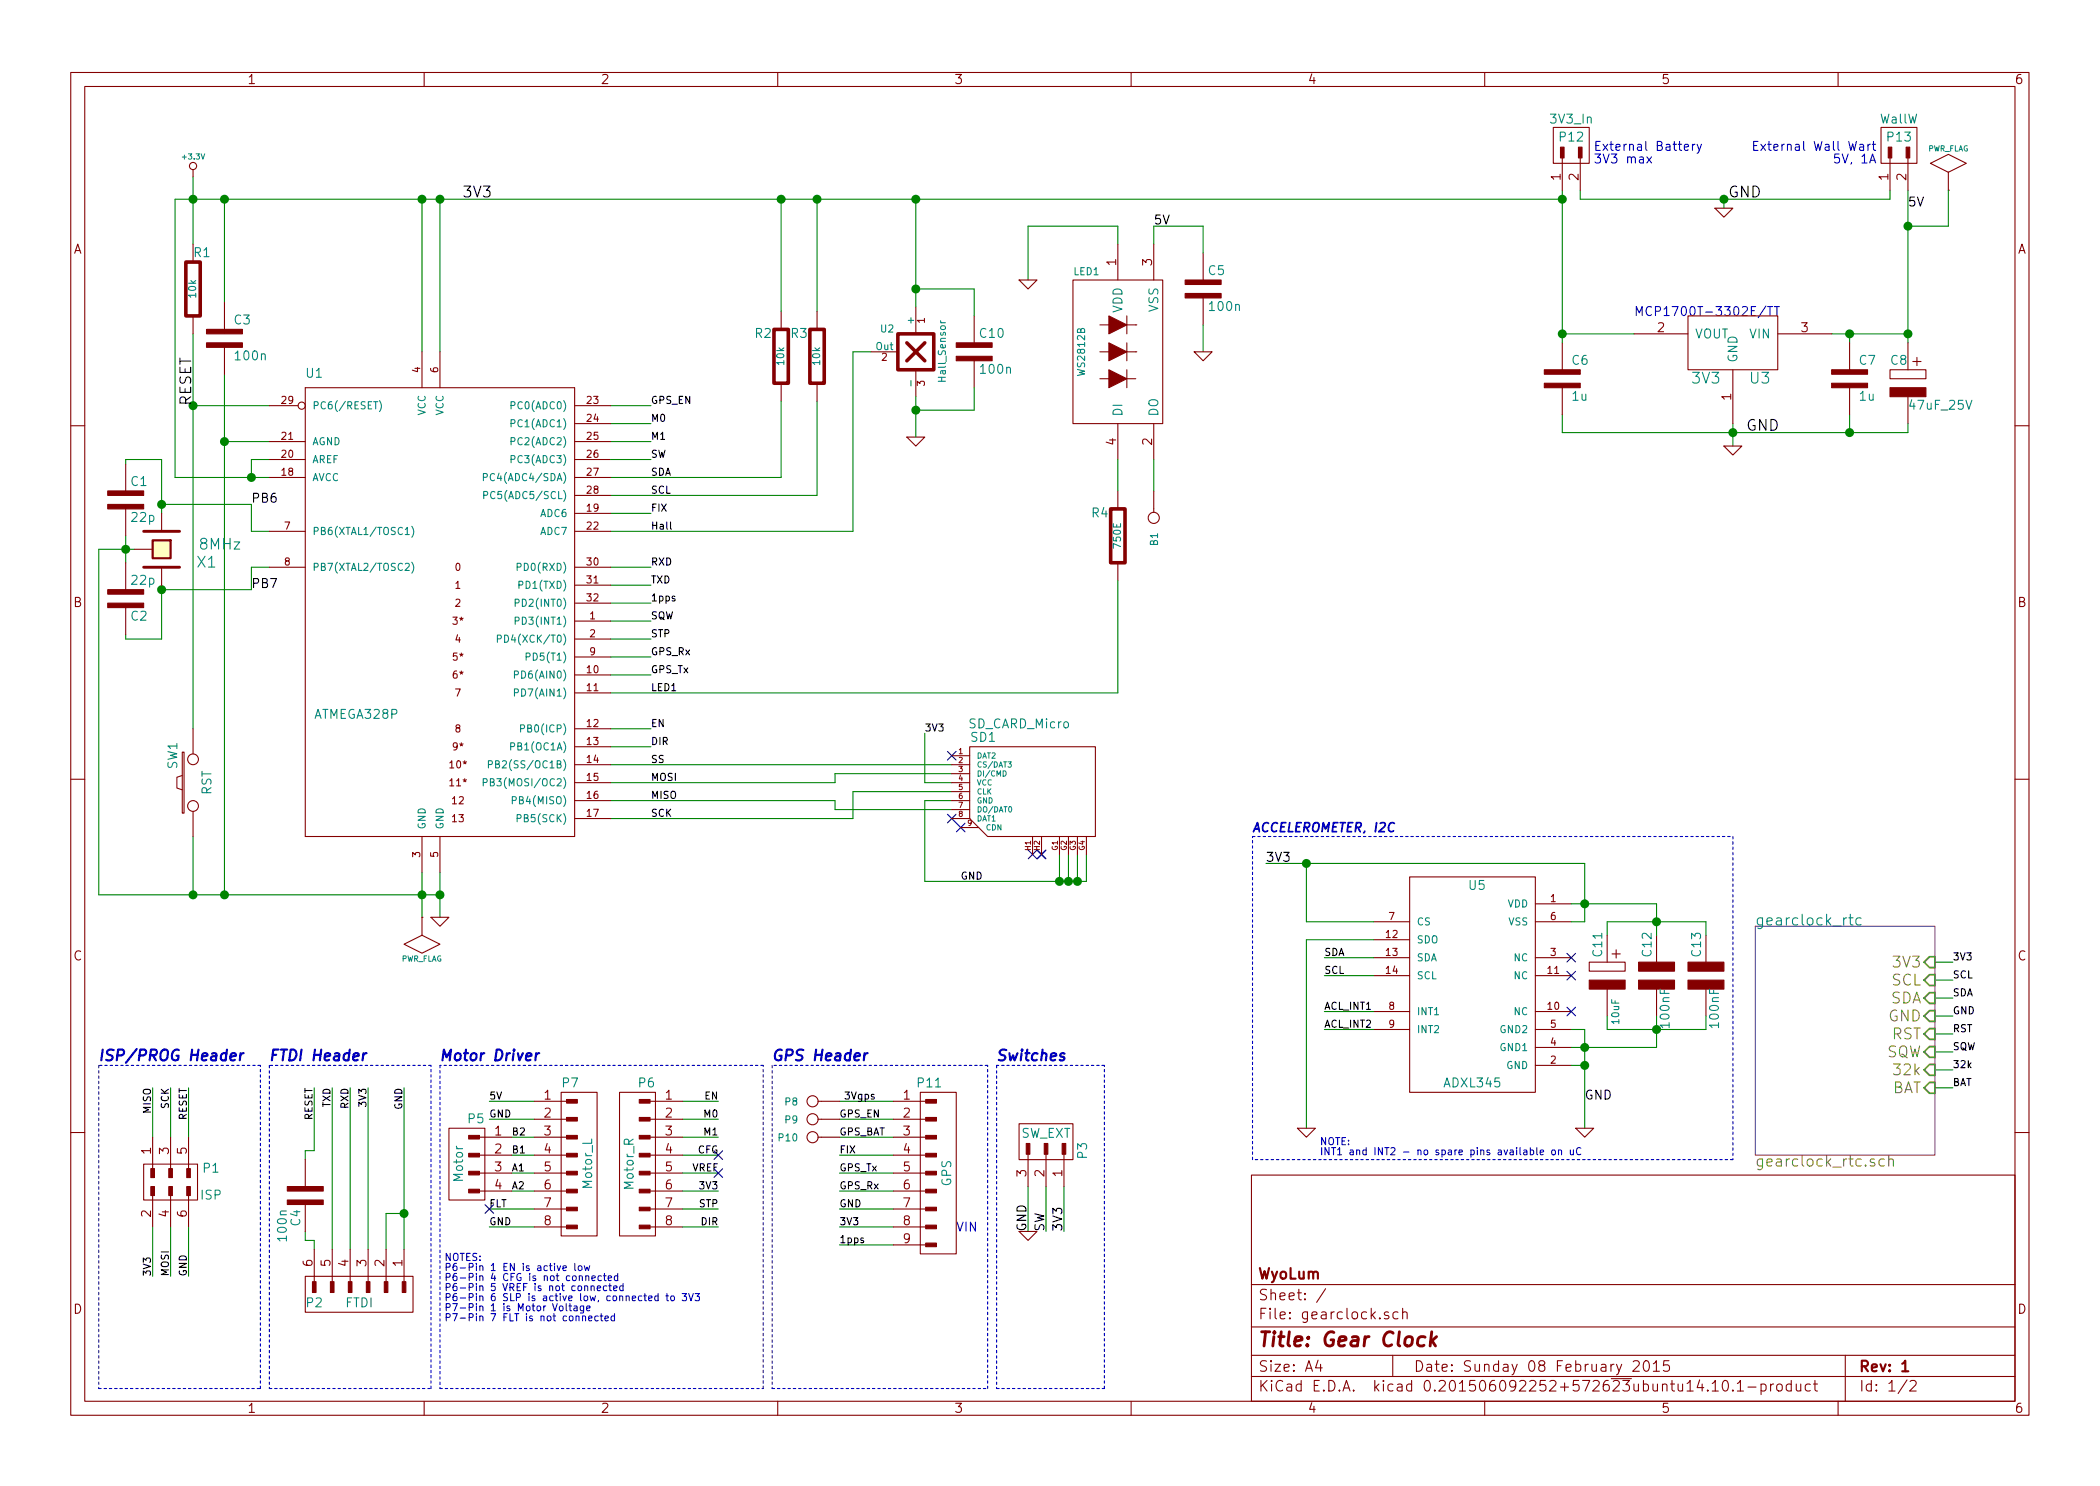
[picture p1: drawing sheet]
<svg xmlns="http://www.w3.org/2000/svg" width="297mm" height="210mm" viewBox="0 0 297 210" stroke-linecap="round" stroke-linejoin="round" font-family="sans-serif">
<g fill="none" stroke="#840000" stroke-width=".15">
<path d="M10 10.3h277v189.9h-277zM12 12.2h273v186.1h-273zM60 10.3v1.9M110 10.3v1.9M160 10.3v1.9M210 10.3v1.9M219.7 18h5.1v5.1h-5.1zM260 10.3v1.9M266.1 18h5v5.1h-5zM27.3 24v1M27.3 34.5v2.6M144.1 39.6h2.6l-1.3 1.3z"/>
<path d="M151.8 39.6h12.7v20.3h-12.7zM158.1 34.5v5.1M163.2 34.5v5.1M170.2 35.8v4.3M221 22.3v4.6M223.5 22.3v4.6M242.6 29.5h2.5l-1.3 1.2zM267.3 22.3v4.6M269.9 22.3v4.6M273 23.1l2.6-1.3 2.5 1.3-2.5 1.3zM275.6 26.9h.1M275.6 24.4v2.5"/>
<path d="M27.3 44.7v2.5M31.7 42.8v4.3M31.7 48.6v4.4M38.1 57.4h4.1M43.2 54.9h38.1v63.5h-38.1zM59.7 49.8v5.1M62.2 49.8v5.1M81.3 57.4h5.1M81.3 59.9h5.1M110.5 44.1v2.5M110.5 54.2v2.6M115.6 44.1v2.5"/>
<path d="M115.6 54.2v2.6M123.2 49.8h3.8M129.5 43.4v3.8M129.5 52.3v3.8M137.8 44.7v4.3M137.8 50.5v4.4M155.6 49.8h1.2M155.6 46h1.2M155.6 53.6h1.2M158.1 59.9v5.1M159.4 49.8h1.3M159.4 46h1.3"/>
<path d="M159.4 53.6h1.3M159.4 44.7v2.5M159.4 48.5v2.5M159.4 52.3v2.6M160.7 46h.1M160.7 49.8h.1M163.2 59.9v5.1M168.9 49.8h2.5l-1.2 1.2zM170.2 41.7v4.3M221 48.5v4.3M221 54.4v4.3M231.1 47.2h7.7"/>
<path d="M238.8 44.7h12.7v7.6h-12.7zM245.1 52.3v7.6M251.5 47.2h7.6M261.6 48.5v4.3M261.6 54.4v4.3M267.3 52.3h5.1v1.3h-5.1zM269.9 48.5v3.8M269.9 56.1v3.8M10 60.2h2M17.8 65.7v4.3M17.8 71.5v4.3M17.8 79.6v4.3"/>
<path d="M19 77.7h2.6M22.9 72.6v2.6M38.1 75.2h5.1M38.1 65h5.1M38.1 62.5h5.1M38.1 67.6h5.1M81.3 75.2h5.1M81.3 65h5.1M81.3 62.5h5.1M81.3 67.6h5.1M81.3 70.1h5.1M81.3 72.6h5.1"/>
<path d="M128.3 61.8h2.5l-1.3 1.3zM158.1 69.5v2.5M158.1 79.6v2.6M163.2 69.5v3M243.8 63.1h2.6l-1.3 1.3zM285 60.2h2M17.8 85.5v4.3M22.9 80.3v2.5M38.1 80.3h5.1M81.3 87.9h5.1M81.3 90.4h5.1M81.3 80.3h5.1"/>
<path d="M81.3 93h5.1M81.3 95.5h5.1M81.3 98h5.1M81.3 82.8h5.1M81.3 85.3h5.1M10 110.3h2M25.8 106.4h.2v8.7h-.2zM25.8 109.7l-.8 .3v1.5l.8 .3M27.3 103.1v3.6M27.3 114.8v3.6M59.7 118.4v5M62.2 118.4v5"/>
<path d="M81.3 108.2h5.1M81.3 110.7h5.1M81.3 113.3h5.1M81.3 115.8h5.1M81.3 103.1h5.1M81.3 105.7h5.1M134.6 106.9h2.6M134.6 108.2h2.6M134.6 109.5h2.6M134.6 110.7h2.6M134.6 112h2.6M134.6 113.3h2.6"/>
<path d="M134.6 114.5h2.6M134.6 115.8h2.6M135.9 117.1h2.5M137.2 105.7h17.7v12.7h-15.2l-2.5-2.6zM146 118.4v2.5M147.3 118.4v2.5M149.9 118.4v2.5M151.1 118.4v2.5M152.4 118.4v2.5M153.7 118.4v2.5M285 110.3h2M57.1 133.6l2.6-1.3 2.5 1.3-2.5 1.3z"/>
<path d="M59.7 129.8h.1M59.7 129.8v2.5M61 129.8h2.5l-1.3 1.3zM194.3 135.5h5.1M194.3 130.4h5.1M194.3 138h5.1M194.3 133h5.1M199.4 124.1h17.8v30.5h-17.8zM217.2 127.9h5M217.2 135.5h5M217.2 130.4h5M217.2 138h5"/>
<path d="M224.8 136.1h5.1v1.3h-5.1zM227.3 132.3v3.8M227.3 139.9v3.9M234.3 132.3v3.8M234.3 139.9v3.9M241.3 132.3v3.8M241.3 139.9v3.9M63.5 159.6h5.1v10.2h-5.1zM75.6 155.8h4.5M75.6 158.4h4.5M79.4 154.6h5.1v20.3h-5.1zM87.6 154.6h5.1v20.3h-5.1z"/>
<path d="M91.9 155.8h4.6M91.9 158.4h4.6M115.7 155.8h3M115.7 158.4h3M126.4 155.8h4.5M126.4 158.4h4.5M130.2 154.6h5.1v22.8h-5.1zM144.1 159h7.7v5.1h-7.7zM183.5 159.6h2.6l-1.3 1.3zM194.3 145.7h5.1M194.3 143.1h5.1M217.2 150.7h5"/>
<path d="M217.2 148.2h5M217.2 145.7h5M217.2 143.1h5M222.9 159.6h2.5l-1.2 1.3zM10 160.2h2M20.3 164.7h7.6v5.1h-7.6zM21.6 160.9v4.4M21.6 169.2v4.4M24.1 160.9v4.4M24.1 169.2v4.4M26.7 160.9v4.4M26.7 169.2v4.4"/>
<path d="M43.2 164.1v4.3M43.2 169.9v4.3M44.4 176.8v4.6M47 176.8v4.6M49.5 176.8v4.6M52.1 176.8v4.6M54.6 176.8v4.6M57.1 176.8v4.6M67.8 160.9h4.6M67.8 168.5h4.6M67.8 166h4.6M67.8 163.4h4.6"/>
<path d="M75.6 160.9h4.5M75.6 173.6h4.5M75.6 171.1h4.5M75.6 168.5h4.5M75.6 166h4.5M75.6 163.4h4.5M91.9 160.9h4.6M91.9 173.6h4.6M91.9 171.1h4.6M91.9 168.5h4.6M91.9 166h4.6M91.9 163.4h4.6"/>
<path d="M115.7 160.9h3M126.4 160.9h4.5M126.4 173.6h4.5M126.4 171.1h4.5M126.4 168.5h4.5M126.4 166h4.5M126.4 163.4h4.5M126.4 176.1h4.5M144.1 174.2h2.6l-1.3 1.3zM145.4 163.3v4.6M148 163.3v4.6M150.5 163.3v4.6"/>
<path d="M177 166.3h108v32h-108zM285 160.2h2M43.2 180.6h15.2v5.1h-15.2zM60 198.3v1.9M110 198.3v1.9M160 198.3v1.9M177 194.8h108M177 191.8h108M177 187.8h108M177 181.8h108M186.4 192.5l-.3 1h.9M186.8 193v1"/>
<path d="M187.5 182.3l-1.3 2M196.4 185.7a.37 .37 0 0 0-.6 .1v.1a.54 .54 0 0 0 .6 .3l.1 .1-.1 .2-.2 .1-.4-.1M197 191.8v3M197.7 185.7l-.4-.1-.3 .3 .1 .6 .2 .1 .4-.1M198.4 185.7a.38 .38 0 0 1 .6 .1v.8M198.4 185.1v1.5M210 198.3v1.9M231 192.7l.2-.2 .5 .1a.37 .37 0 0 1 .1 .6l-.9 .8h1M232.6 192.7a.35 .35 0 0 1 .3-.2 .35 .35 0 0 1 .3 .3 .77 .77 0 0 1-.4 1.2 .9 .9 0 0 1-.2-1.3zM233.9 193l.4-.5v1.5M233.9 194h.8M236.1 192.5h-.7l-.1 .7a.62 .62 0 0 1 .7 0l.1 .2v.5l-.2 .1h-.4l-.2-.1"/>
<path d="M242.2 195.8l.4-.5v1.5M242.2 196.8h.9M243.8 195.5a.35 .35 0 0 1 .3-.2 .35 .35 0 0 1 .3 .3 .77 .77 0 0 1-.4 1.2 .9 .9 0 0 1-.2-1.3zM245.1 196.7h.1l-.1 .1-.1-.1h.1v.1M245.7 195.8l.5-.5v1.5M245.7 196.8h.9M247.2 196.3h1.2M249.1 195.9a.48 .48 0 0 1 .6 .1l.1 .1-.1 .6a.48 .48 0 0 1-.6 0M249.1 195.8v1.5M250.4 195.8v1M250.9 195.8l-.3 .1-.2 .2M251.4 196a.41 .41 0 0 1 .7 .1v.4a.41 .41 0 0 1-.4 .3 .41 .41 0 0 1-.4-.3z"/>
<path d="M253.4 195.9l-.5-.1-.2 .3v.6l.2 .1 .5-.1M253.4 195.3v1.5M254.1 195.8l.1 .9a.4 .4 0 0 0 .5 0M254.7 195.8v1M256.1 195.9l-.5-.1-.3 .3 .1 .6 .2 .1 .5-.1M256.5 195.8h.6M256.7 195.3v1.3l.2 .2h.2M260 198.3v1.9M261 191.8v6.5M269.7 195.2l-1.2 2M270.2 195.5l.2-.2 .5 .1a.37 .37 0 0 1 .1 .6l-.9 .8h.9"/>
<circle cx="27.3" cy="23.5" r=".51"/>
<circle cx="42.7" cy="57.4" r=".51"/>
<circle cx="163.2" cy="73.3" r=".79"/>
<circle cx="27.3" cy="107.4" r=".76"/>
<circle cx="27.3" cy="114" r=".76"/>
<circle cx="114.9" cy="158.4" r=".79"/>
<circle cx="114.9" cy="155.8" r=".79"/>
<circle cx="114.9" cy="160.9" r=".79"/>
</g>
<path d="M21.6 76.4h2.5v2.6h-2.5zM269.1 194h.8" fill="none" stroke="#840000" stroke-width=".3"/>
<path d="M20.3 75.2h5.1M20.3 80.3h5.1M201.6 189.2a.7 .7 0 0 0-1 .3l-.1 .6 .1 .2 .2 .1 .6-.1M202.5 188.4l-.2 2M202.5 189.7l.5 .7M203.2 189.1l-.9 .8" fill="none" stroke="#840000" stroke-width=".41"/>
<g fill="none" stroke="#0000c2" stroke-width=".15">
<path d="M232.9 22.2l.7 .9M233.6 22.2l-.7 .9M238.3 20.8l.5-.1v-.2l-.4-.1-.1 .2v.6l.1 .1 .4-.1M239.4 20.4v.9M239.8 20.4l-.4 .1v.2M240.1 20.4l.3 .9M240.7 20.4l-.5 1.2-.1 .1M248.1 20.6h.4M248.7 20h-.6v1.3h.6M249.1 20.4l.6 .9M249.7 20.4l-.6 .9M264.8 20.4h.5"/>
<path d="M265 20v1.1v.1l.3 .1M249.8 43.3l-1.1 1.7M250 43.4h.7M250.4 43.4v1.2M251 43.4h.7M251.3 43.4v1.2M78.8 179.1l.2 .7 .3-.7M79.6 179.4l.5-.1v-.2h-.3l-.2 .1 .1 .5h.4M81.3 178.8v.8l.1 .2M81.9 179.1h.2l.2 .2v.3l-.2 .2-.2-.1-.1-.1zM82.7 179.1l.1 .7 .2-.5 .2 .5 .2-.7M216.5 162.8l.2-.1 .2 .2-.1 .4h-.3"/>
<path d="M216.5 162.4v1M217.4 162.4v.8l.1 .2M217.9 163.1l.4-.1v-.2l-.3-.1-.1 .2v.4h.4M219.6 162.8l.2-.1 .2 .1v.4l-.1 .1h-.3l-.1-.1zM220.4 162.8l.2-.1 .2 .1 .1 .6M220.4 162.7v.7M222.1 162.7v.6l.3 .1 .2-.1M222.6 162.7v.7M223.6 162.5a.4 .4 0 0 0-.5 0 .4 .4 0 0 0-.1 .5 .37 .37 0 0 0 .2 .3 .37 .37 0 0 0 .4 0M79.2 184.8h.3l.2 .2v.3l-.2 .2-.3-.1-.1-.1zM80.1 184.4v.9l.1 .2M80.6 184.4v.9l.2 .2"/>
<path d="M81.2 184.8h.4v.7M81.6 185l-.3 .1-.1 .1 .1 .3 .3-.1M82.4 186.3l.1-.1 .3 .1v.6M82.4 186.2v.7M82.5 184.8v.8l-.1 .2h-.3M82.5 184.8h-.3l-.1 .2v.4h.4M82.9 180.6l.1-.1 .2 .1 .1 .6M82.9 180.5v.7M83 185.1l.5-.1-.1-.2h-.3l-.1 .1v.5h.4M83.3 186.6l.4-.1v-.2l-.3-.1-.1 .2v.4h.4M83.6 182l.1-.1 .3 .1v.6M83.6 181.9v.7"/>
<path d="M83.7 180.9l.5-.1v-.2l-.4-.1-.1 .2 .1 .4h.4M84.5 182.3l.5-.1-.1-.2-.3-.1-.1 .2v.5h.4M84.6 186.3l-.3-.1-.2 .2 .1 .4h.4M84.9 186.2h.4M85 185.9v.8l.3 .2M85.1 180.6l-.3-.1-.2 .2 .1 .4h.4M85.3 180.5h.4M85.5 180.2v.8l.2 .2M85.6 186.6l.5-.1-.1-.2-.3-.1-.1 .2v.4h.4M85.8 182l-.3-.1-.2 .2 .1 .5h.4M86 180.9l.5-.1v-.2l-.3-.1-.2 .2 .1 .4h.4M86.1 181.9h.4"/>
<path d="M86.3 181.6v.9l.2 .1M86.8 182.3l.5-.1-.1-.2-.3-.1-.1 .2v.5h.4M86.9 186.3l-.3-.1-.2 .2 .1 .4h.4M86.9 185.9v1M87.4 180.6l-.3-.1-.2 .2 .1 .4h.4M87.4 180.2v1M88.1 182l-.3-.1-.1 .2v.5h.4M88.1 181.6v1M91.7 183.7l.5-.1v-.2h-.3l-.2 .1 .1 .5h.4M93.1 183.4h-.3l-.2 .2 .1 .4h.4M93.1 183v1M94.2 183.4h.4"/>
<path d="M94.3 183v.9l.3 .1M94.9 183.4h.3l.2 .2v.2l-.2 .2h-.3v-.2zM96.5 183h.6l-.3 .4 .3 .1v.4l-.2 .1-.4-.1M97.4 183l.3 1 .4-1M98.3 183h.6l-.3 .4 .3 .1v.4l-.1 .1-.5-.1"/>
</g>
<g fill="none" stroke="#008400" stroke-width=".15">
<path d="M27.3 25v9.5M31.7 28.2v14.6M59.7 28.2v21.6M62.2 28.2v21.6M110.5 28.2v15.9M115.6 28.2v15.9M129.5 28.2v15.2M158.1 34.5v-2.5h-12.7v7.6M163.2 34.5v-2.5h7v3.8M221 26.9v21.6M221 28.2h-196.2v39.4h13.3M223.5 26.9v1.3h43.8v-1.3"/>
<path d="M243.8 28.2v1.3M269.9 26.9v21.6M275.6 26.9v5.1h-5.7M27.3 57.4h10.8M27.3 47.2v55.9M31.7 53v73.6M86.4 57.4h5.7M86.4 59.9h5.7M110.5 56.8v10.8h-24.1M115.6 56.8v13.3h-29.2M123.2 49.8h-2.6v25.4h-34.2M129.5 56.1v5.7"/>
<path d="M129.5 40.9h8.3v3.8M137.8 54.9v3.1h-8.3M170.2 46v3.8M221 58.7v2.5h48.9v-1.3M221 47.2h10.1M245.1 59.9v3.2M259.1 47.2h10.8M261.6 47.2v1.3M261.6 58.7v2.5M17.8 65.7v-.7h5.1v7.6M17.8 75.8v3.8M19 77.7h-5v48.9h48.2"/>
<path d="M22.9 71.4h12.7v3.8h2.5M31.7 62.5h6.4M38.1 65h-2.5v2.6M86.4 62.5h5.7M86.4 72.6h5.7M86.4 65h5.7M158.1 65v4.5M163.2 65v4.5M22.9 82.8v7.6h-5.1v-.6M38.1 80.3h-2.5v3.1h-12.7M86.4 90.4h5.7M86.4 85.3h5.7"/>
<path d="M86.4 87.9h5.7M86.4 82.8h5.7M86.4 80.3h5.7M86.4 95.5h5.7M86.4 93h5.7M158.1 82.2v15.8h-71.7M27.3 118.4v8.2M86.4 108.2h48.2M86.4 113.3h31.7v1.2h16.5M86.4 105.7h5.7M86.4 103.1h5.7M130.8 103.8v6.9h3.8"/>
<path d="M134.6 113.3h-3.8v11.4h22.9v-3.8M134.6 109.5h-16.5v1.2h-31.7M134.6 112h-14v3.8h-34.2M59.7 123.4v6.4M62.2 123.4v6.4M149.9 120.9v3.8M151.1 120.9v3.8M152.4 120.9v3.8M179.1 122.2h45.1v8.2h-2M184.8 122.2v8.2h9.5M187.3 138h7M187.3 135.5h7"/>
<path d="M194.3 133h-9.5v26.6M222.2 127.9h12.1v4.4M227.3 132.3v-1.9h14v1.9M273.7 136.1h2.5M273.7 138.7h2.5M21.6 153.9v7M24.1 153.9v7M26.7 153.9v7M44.4 153.9v8.9h-1.2v1.3M47 153.9v22.9M49.5 153.9v22.9M52.1 153.9v22.9"/>
<path d="M57.1 153.9v22.9M69.2 155.8h6.4M69.2 158.4h6.4M96.5 155.8h5.1M96.5 158.4h5.1M118.7 155.8h7.7M118.7 158.4h7.7M187.3 145.7h7M187.3 143.1h7M222.2 145.7h2v13.9M222.2 150.7h2M227.3 143.8v1.9h14"/>
<path d="M234.3 143.8v4.4h-12.1M273.7 153.9h2.5M273.7 151.4h2.5M273.7 146.3h2.5M273.7 141.2h2.5M273.7 143.8h2.5M273.7 148.8h2.5M21.6 173.6v7M24.1 173.6v7M26.7 173.6v7M43.2 174.2v1.3h1.2v1.3M57.1 171.7h-2.5v5.1"/>
<path d="M69.2 173.6h6.4M69.2 171.1h6.4M72.4 168.5h3.2M72.4 166h3.2M72.4 163.4h3.2M72.4 160.9h3.2M96.5 173.6h5.1M96.5 171.1h5.1M96.5 168.5h5.1M96.5 166h5.1M96.5 163.4h5.1M96.5 160.9h5.1"/>
<path d="M118.7 176.1h7.7M118.7 173.6h7.7M118.7 171.1h7.7M118.7 168.5h7.7M118.7 166h7.7M118.7 163.4h7.7M118.7 160.9h7.7M145.4 167.9v6.3M148 167.9v6.3M150.5 167.9v6.3"/>
</g>
<g fill="#008400" stroke="#008400" stroke-width=".25">
<circle cx="261.6" cy="47.2" r=".51"/>
<circle cx="22.9" cy="83.4" r=".51"/>
<circle cx="17.8" cy="77.7" r=".51"/>
<circle cx="149.9" cy="124.7" r=".51"/>
<circle cx="57.2" cy="171.7" r=".51"/>
<circle cx="221" cy="47.2" r=".51"/>
<circle cx="27.3" cy="28.2" r=".51"/>
<circle cx="115.6" cy="28.2" r=".51"/>
<circle cx="27.3" cy="126.6" r=".51"/>
<circle cx="31.8" cy="62.5" r=".51"/>
<circle cx="59.7" cy="28.2" r=".51"/>
<circle cx="151.1" cy="124.7" r=".51"/>
<circle cx="62.2" cy="28.2" r=".51"/>
<circle cx="62.2" cy="126.6" r=".51"/>
<circle cx="59.7" cy="126.6" r=".51"/>
<circle cx="31.8" cy="28.2" r=".51"/>
<circle cx="31.8" cy="126.6" r=".51"/>
<circle cx="245.1" cy="61.2" r=".51"/>
<circle cx="152.4" cy="124.7" r=".51"/>
<circle cx="22.9" cy="71.4" r=".51"/>
<circle cx="221" cy="28.2" r=".51"/>
<circle cx="243.8" cy="28.2" r=".51"/>
<circle cx="269.9" cy="47.2" r=".51"/>
<circle cx="261.6" cy="61.2" r=".51"/>
<circle cx="35.6" cy="67.6" r=".51"/>
<circle cx="129.5" cy="28.2" r=".51"/>
<circle cx="110.5" cy="28.2" r=".51"/>
<circle cx="129.5" cy="40.9" r=".51"/>
<circle cx="129.5" cy="58" r=".51"/>
<circle cx="224.2" cy="150.7" r=".51"/>
<circle cx="224.2" cy="148.2" r=".51"/>
<circle cx="224.2" cy="127.9" r=".51"/>
<circle cx="234.3" cy="145.7" r=".51"/>
<circle cx="234.3" cy="130.4" r=".51"/>
<circle cx="184.8" cy="122.2" r=".51"/>
<circle cx="269.9" cy="32" r=".51"/>
</g>
<path d="M32.6 149.5l.8-.1-.1-.3-.1-.1-.5 .1-.1 .7 .2 .2h.4M34 149l-.1 1M34.5 149l-.3 .1-.2 .2M51.8 149l-.2 .1-.2 .2M75.8 149l-.1 1M76.3 149l-.3 .1-.2 .2M122.7 149l-.2 .1-.2 .2" fill="none" stroke="#0000c2" stroke-width=".3"/>
<path d="M248.3 131.1h25.4v32.3h-25.4z" fill="none" stroke="#840084" stroke-width=".15"/>
<g fill="none" stroke="#008484" stroke-width=".15">
<path d="M52.9 56.8h.5M53.7 56.7a1.2 1.2 0 0 1 0 1.5M72.3 57.4l.5-.1v-.1v-.3l-.5-.1v1.1M72.3 59.9h.5v-.2v-.3h-.5v1M133 45.4l.1 .2 .1 .1M57.3 79.8l.4-.1 .2 .1v.2l-.6 .7h.6M57.3 75.6h.6M58.2 74.5a1.2 1.2 0 0 1 0 1.5M58.2 79.5a1.2 1.2 0 0 1 0 1.6M68.4 67.5h.5v-.2v-.2l-.5-.1v1M68.4 70.1l.5-.1 .1-.1-.1-.3-.5-.1v1.1M72.3 62.5l.5-.1v-.2v-.2l-.5-.1v1"/>
<path d="M72.3 65l.5-.1v-.1v-.3h-.5v1M70.4 90.4l.4-.1 .1-.1-.1-.3h-.4v1M72.8 95.5l.5-.1v-.1v-.3l-.5-.1v1.1M72.8 98h.5v-.2v-.3h-.5v1M72.9 87.9l.5-.1v-.2v-.2l-.5-.1v1M72.9 85.3h.5v-.2v-.3h-.5v1M73.2 80.2h.4l.1-.2-.1-.2-.4-.1v1M74.4 92.9h.5l.1-.2-.1-.2-.5-.1v1M68.4 110.7h.4l.1-.2-.1-.3h-.4v1M69.1 108.2l.5-.1v-.1v-.3l-.5-.1v1.1M72.2 105.6h.5l.1-.2-.1-.2-.5-.1v1M72.5 113.3l.4-.1 .1-.2-.1-.2-.4-.1v1"/>
<path d="M73.2 115.8l.4-.1 .1-.1-.1-.3h-.4v1M73.6 103.1l.5-.1 .1-.1-.1-.3h-.5v1M261.5 129.9h.6M261.7 129.4v1.3l.1 .1 .3 .1M263.2 129.9a.48 .48 0 0 0-.6 .1l-.1 .6a.48 .48 0 0 0 .7 .2"/>
</g>
<path d="M266.5 164.1a.48 .48 0 0 0-.6 0l-.1 .6a.48 .48 0 0 0 .7 .2M267.2 164.1a.38 .38 0 0 1 .6 .1v.8M267.2 163.5v1.5" fill="none" stroke="#848400" stroke-width=".15"/>
<path d="M272.9 137.9h.8v1.5h-.8l-.7-.7zM272.9 135.4h.8v1.5h-.8l-.7-.8zM272.9 143h.8v1.5h-.8l-.7-.7zM272.9 140.5h.8v1.5h-.8l-.7-.8zM272.9 145.5h.8v1.6h-.8l-.7-.8zM272.9 148.1h.8v1.5h-.8l-.7-.8zM272.9 150.6h.8v1.5h-.8l-.7-.7zM272.9 153.2h.8v1.5h-.8l-.7-.8z" fill="none" stroke="#848400" stroke-width=".25"/>
<g fill="#840000" stroke="#840000" stroke-width=".15">
<path d="M15.2 85.3h5.1v.7h-5.1z"/>
<path d="M15.2 83.4h5.1v.7h-5.1z"/>
<path d="M15.2 71.4h5.1v.6h-5.1z"/>
<path d="M15.2 69.5h5.1v.6h-5.1z"/>
<path d="M218.4 54.2h5.1v.7h-5.1z"/>
<path d="M218.4 52.3h5.1v.7h-5.1z"/>
<path d="M40.6 167.9h5.1v.6h-5.1z"/>
<path d="M40.6 169.8h5.1v.6h-5.1z"/>
<path d="M29.2 48.5h5.1v.6h-5.1z"/>
<path d="M29.2 46.6h5.1v.6h-5.1z"/>
<path d="M259.1 54.2h5.1v.7h-5.1z"/>
<path d="M259.1 52.3h5.1v.7h-5.1z"/>
<path d="M267.3 54.9h5.1v1.2h-5.1z"/>
<path d="M167.6 41.5h5.1v.7h-5.1z"/>
<path d="M167.6 39.6h5.1v.7h-5.1z"/>
<path d="M156.8 44.7l2.6 1.3-2.6 1.2z"/>
<path d="M156.8 48.5l2.6 1.3-2.6 1.2z"/>
<path d="M156.8 52.3l2.6 1.3-2.6 1.3z"/>
<path d="M135.3 50.4h5v.6h-5z"/>
<path d="M135.3 48.5h5v.6h-5z"/>
<path d="M26.4 165.3h.5v1.3h-.5z"/>
<path d="M23.9 165.3h.5v1.3h-.5z"/>
<path d="M21.3 165.3h.5v1.3h-.5z"/>
<path d="M26.4 167.9h.5v1.3h-.5z"/>
<path d="M23.9 167.9h.5v1.3h-.5z"/>
<path d="M21.3 167.9h.5v1.3h-.5z"/>
<path d="M44.2 181.4h.5v1.5h-.5z"/>
<path d="M46.7 181.4h.5v1.5h-.5z"/>
<path d="M49.3 181.4h.5v1.5h-.5z"/>
<path d="M51.8 181.4h.5v1.5h-.5z"/>
<path d="M54.4 181.4h.5v1.5h-.5z"/>
<path d="M56.9 181.4h.5v1.5h-.5z"/>
<path d="M80.1 173.3h1.6v.6h-1.6z"/>
<path d="M80.1 170.8h1.6v.5h-1.6z"/>
<path d="M80.1 168.3h1.6v.5h-1.6z"/>
<path d="M80.1 165.7h1.6v.5h-1.6z"/>
<path d="M80.1 163.2h1.6v.5h-1.6z"/>
<path d="M80.1 160.6h1.6v.6h-1.6z"/>
<path d="M80.1 158.1h1.6v.5h-1.6z"/>
<path d="M80.1 155.6h1.6v.5h-1.6z"/>
<path d="M90.4 173.3h1.5v.6h-1.5z"/>
<path d="M90.4 170.8h1.5v.5h-1.5z"/>
<path d="M90.4 168.3h1.5v.5h-1.5z"/>
<path d="M90.4 165.7h1.5v.5h-1.5z"/>
<path d="M90.4 163.2h1.5v.5h-1.5z"/>
<path d="M90.4 160.6h1.5v.6h-1.5z"/>
<path d="M90.4 158.1h1.5v.5h-1.5z"/>
<path d="M90.4 155.6h1.5v.5h-1.5z"/>
<path d="M130.9 175.9h1.6v.5h-1.6z"/>
<path d="M130.9 173.3h1.6v.6h-1.6z"/>
<path d="M130.9 170.8h1.6v.5h-1.6z"/>
<path d="M130.9 168.3h1.6v.5h-1.6z"/>
<path d="M130.9 165.7h1.6v.5h-1.6z"/>
<path d="M130.9 163.2h1.6v.5h-1.6z"/>
<path d="M130.9 160.6h1.6v.6h-1.6z"/>
<path d="M130.9 158.1h1.6v.5h-1.6z"/>
<path d="M130.9 155.6h1.6v.5h-1.6z"/>
<path d="M66.3 168.3h1.5v.5h-1.5z"/>
<path d="M66.3 165.7h1.5v.5h-1.5z"/>
<path d="M66.3 163.2h1.5v.5h-1.5z"/>
<path d="M66.3 160.6h1.5v.6h-1.5z"/>
<path d="M223.3 20.8h.5v1.5h-.5z"/>
<path d="M220.7 20.8h.5v1.5h-.5z"/>
<path d="M269.6 20.8h.5v1.5h-.5z"/>
<path d="M267.1 20.8h.5v1.5h-.5z"/>
<path d="M145.2 161.8h.5v1.5h-.5z"/>
<path d="M147.7 161.8h.5v1.5h-.5z"/>
<path d="M150.2 161.8h.5v1.5h-.5z"/>
<path d="M231.8 138.7h5.1v1.2h-5.1z"/>
<path d="M231.8 136.1h5.1v1.3h-5.1z"/>
<path d="M238.8 138.7h5v1.2h-5z"/>
<path d="M238.8 136.1h5v1.3h-5z"/>
<path d="M224.8 138.7h5.1v1.2h-5.1z"/>
</g>
<g fill="none" stroke="#000084" stroke-width=".15">
<path d="M134 115.2l1.2 1.2M134 106.3l1.2 1.2M135.2 106.3l-1.2 1.2M135.2 115.2l-1.2 1.2M135.3 116.5l1.2 1.2M136.5 116.5l-1.2 1.2M145.4 120.3l1.3 1.2M146.7 120.3l-1.3 1.2M146.7 120.3l1.2 1.2M147.9 120.3l-1.2 1.2M221.6 134.9l1.3 1.2M221.6 137.4l1.3 1.3"/>
<path d="M222.9 134.9l-1.3 1.2M222.9 137.4l-1.3 1.3M221.6 142.5l1.3 1.2M222.9 142.5l-1.3 1.2M68.6 170.5l1.2 1.2M69.8 170.5l-1.2 1.2M101 162.8l1.2 1.3M101 165.4l1.2 1.2M102.2 162.8l-1.2 1.3M102.2 165.4l-1.2 1.2"/>
</g>
<path d="M26.3 37.1h2v7.6h-2zM109.5 46.6h2v7.6h-2zM114.6 46.6h2v7.6h-2zM127 47.2h5.1v5.1h-5.1zM128.3 48.5l2.5 2.5M130.8 48.5l-2.5 2.5M157.1 72h2v7.6h-2z" fill="none" stroke="#840000" stroke-width=".51"/>
<path d="M94.8 73.9v.8l.2 .2" fill="none" stroke="#000" stroke-width=".15"/>
<path d="M21.6 76.4h2.5v2.6h-2.5z" fill="#ffffc2" stroke="#ffffc2" stroke-width=".14"/>
<path d="M141.9 109.1a.38 .38 0 0 1 .4 .3 .38 .38 0 0 1-.4 .4zM142.6 107.8h.5l-.3 .3 .3 .1-.1 .3-.1 .1-.3-.1" fill="none" stroke="#008484" stroke-width=".14"/>
<g fill="none" stroke="#0000c2" stroke-width=".15" stroke-dasharray=".3 .4">
<path d="M177.2 118.4h67.9M245.1 118.4v45.7M14 150.7v45.8M36.8 150.7h-22.8M38.1 150.7v45.8M61 150.7h-22.9M62.2 150.7v45.8M107.9 150.7h-45.7M109.2 150.7v45.8M139.7 150.7h-30.5M141 150.7v45.8M156.2 150.7h-15.2"/>
<path d="M177.2 164.1v-45.7M245.1 164.1h-67.9M14 196.5h22.8M36.8 196.5v-45.8M38.1 196.5h22.9M61 196.5v-45.8M62.2 196.5h45.7M107.9 196.5v-45.8M109.2 196.5h30.5M139.7 196.5v-45.8M141 196.5h15.2M156.2 196.5v-45.8"/>
</g>
<text font-size="2.8" fill="#840000" x="178" y="190.5">Title: Gear Clock</text>
<g font-size="2.1">
<text x="65.4" y="27.9">3V3</text>
<text x="244.5" y="27.9">GND</text>
<text x="27.1" y="57.4" transform="rotate(-90 27.1 57.4)">RESET</text>
<text x="247" y="61">GND</text>
</g>
<g font-size="2.1" fill="#840000">
<text x="270.5" y="51.8">+</text>
<text x="228" y="135.6">+</text>
<text x="178" y="184">Sheet: /</text>
<text x="178" y="181">WyoLum</text>
<text x="178" y="186.7">File: gearclock.sch</text>
<text x="178" y="196.9">KiCad E.D.A. kicad 0.201506092252+572623ubuntu14.10.1-product</text>
<text x="178" y="194.1">Size: A4</text>
<text x="200" y="194.1">Date: Sunday 08 February 2015</text>
<text x="263" y="194.1">Rev: 1</text>
<text x="263" y="196.9">Id: 1/2</text>
</g>
<g font-size="2.1" fill="#008484">
<text x="239.4" y="54.3">3V3</text>
<text x="247.6" y="54.3">U3</text>
<text x="28.3" y="77.8">8MHz</text>
<text x="27.9" y="80.3">X1</text>
<text x="248.3" y="131">gearclock_rtc</text>
</g>
<g font-size="2.1" fill="#848400">
<text x="268" y="136.9">3V3</text>
<text x="267.3" y="142">SDA</text>
<text x="267.5" y="139.4">SCL</text>
<text x="266.7" y="149.6">SQW</text>
<text x="267" y="144.5">GND</text>
<text x="267.5" y="147.1">RST</text>
<text x="267.4" y="154.7">BAT</text>
<text x="268.2" y="152.1">32k</text>
<text x="248.3" y="165.1">gearclock_rtc.sch</text>
</g>
<g font-size="2.1" fill="#0000c2">
<text x="14" y="150.1">ISP/PROG Header</text>
<text x="38.1" y="150.1">FTDI Header</text>
<text x="62.2" y="150.1">Motor Driver</text>
<text x="109.2" y="150.1">GPS Header</text>
<text x="141" y="150.1">Switches</text>
</g>
<g font-size="1.8" fill="#840000">
<text x="35" y="11.9">1</text>
<text x="85" y="11.9">2</text>
<text x="135" y="11.9">3</text>
<text x="185" y="11.9">4</text>
<text x="235" y="11.9">5</text>
<text x="285" y="11.9">6</text>
<text x="220.7" y="25.5" transform="rotate(-90 220.7 25.5)">1</text>
<text x="223.3" y="25.5" transform="rotate(-90 223.3 25.5)">2</text>
<text x="267.1" y="25.5" transform="rotate(-90 267.1 25.5)">1</text>
<text x="269.6" y="25.5" transform="rotate(-90 269.6 25.5)">2</text>
<text x="10.4" y="35.9">A</text>
<text x="285.4" y="35.9">A</text>
<text x="157.9" y="37.6" transform="rotate(-90 157.9 37.6)">1</text>
<text x="162.9" y="37.6" transform="rotate(-90 162.9 37.6)">3</text>
<text x="234.5" y="47">2</text>
<text x="254.8" y="47">3</text>
<text x="244.9" y="56.6" transform="rotate(-90 244.9 56.6)">1</text>
<text x="157.9" y="63" transform="rotate(-90 157.9 63)">4</text>
<text x="162.9" y="63" transform="rotate(-90 162.9 63)">2</text>
<text x="10.4" y="85.9">B</text>
<text x="285.4" y="85.9">B</text>
<text x="10.4" y="135.9">C</text>
<text x="285.4" y="135.9">C</text>
<text x="77" y="155.6">1</text>
<text x="94.1" y="155.6">1</text>
<text x="127.8" y="155.6">1</text>
<text x="70" y="160.6">1</text>
<text x="77" y="158.1">2</text>
<text x="77" y="160.6">3</text>
<text x="94.1" y="158.1">2</text>
<text x="94.1" y="160.6">3</text>
<text x="127.8" y="158.1">2</text>
<text x="127.8" y="160.6">3</text>
<text x="21.3" y="163.3" transform="rotate(-90 21.3 163.3)">1</text>
<text x="23.9" y="163.3" transform="rotate(-90 23.9 163.3)">3</text>
<text x="26.4" y="163.3" transform="rotate(-90 26.4 163.3)">5</text>
<text x="70" y="163.2">2</text>
<text x="70" y="165.7">3</text>
<text x="77" y="163.2">4</text>
<text x="77" y="165.7">5</text>
<text x="94.1" y="163.2">4</text>
<text x="94.1" y="165.7">5</text>
<text x="127.8" y="163.2">4</text>
<text x="127.8" y="165.7">5</text>
<text x="145.2" y="166.5" transform="rotate(-90 145.2 166.5)">3</text>
<text x="147.7" y="166.5" transform="rotate(-90 147.7 166.5)">2</text>
<text x="150.2" y="166.5" transform="rotate(-90 150.2 166.5)">1</text>
<text x="21.3" y="172.2" transform="rotate(-90 21.3 172.2)">2</text>
<text x="23.9" y="172.2" transform="rotate(-90 23.9 172.2)">4</text>
<text x="26.4" y="172.2" transform="rotate(-90 26.4 172.2)">6</text>
<text x="70" y="168.3">4</text>
<text x="77" y="168.3">6</text>
<text x="77" y="170.8">7</text>
<text x="77" y="173.3">8</text>
<text x="94.1" y="168.3">6</text>
<text x="94.1" y="170.8">7</text>
<text x="94.1" y="173.3">8</text>
<text x="127.8" y="168.3">6</text>
<text x="127.8" y="170.8">7</text>
<text x="127.8" y="173.3">8</text>
<text x="44.2" y="179.2" transform="rotate(-90 44.2 179.2)">6</text>
<text x="46.7" y="179.2" transform="rotate(-90 46.7 179.2)">5</text>
<text x="49.3" y="179.2" transform="rotate(-90 49.3 179.2)">4</text>
<text x="51.8" y="179.2" transform="rotate(-90 51.8 179.2)">3</text>
<text x="54.4" y="179.2" transform="rotate(-90 54.4 179.2)">2</text>
<text x="56.9" y="179.2" transform="rotate(-90 56.9 179.2)">1</text>
<text x="127.8" y="175.9">9</text>
<text x="10.4" y="185.9">D</text>
<text x="285.4" y="185.9">D</text>
<text x="35" y="199.9">1</text>
<text x="85" y="199.9">2</text>
<text x="135" y="199.9">3</text>
<text x="185" y="199.9">4</text>
<text x="235" y="199.9">5</text>
<text x="285" y="199.9">6</text>
</g>
<g font-size="1.8" fill="#008484">
<text x="219.4" y="17.5">3V3_In</text>
<text x="265.9" y="17.5">WallW</text>
<text x="220.7" y="20">P12</text>
<text x="267" y="20">P13</text>
<text x="27.5" y="36.4">R1</text>
<text x="170.9" y="38.9">C5</text>
<text x="33.1" y="45.9">C3</text>
<text x="106.8" y="47.8">R2</text>
<text x="111.9" y="47.8">R3</text>
<text x="138.7" y="47.8">C10</text>
<text x="158.7" y="44.4" transform="rotate(-90 158.7 44.4)">VDD</text>
<text x="163.8" y="44.2" transform="rotate(-90 163.8 44.2)">VSS</text>
<text x="171.2" y="44">100n</text>
<text x="239.8" y="47.9">VOUT</text>
<text x="247.5" y="47.9">VIN</text>
<text x="33.4" y="51">100n</text>
<text x="43.3" y="53.4">U1</text>
<text x="138.8" y="52.9">100n</text>
<text x="222.4" y="51.6">C6</text>
<text x="245.7" y="51.3" transform="rotate(-90 245.7 51.3)">GND</text>
<text x="263" y="51.6">C7</text>
<text x="267.5" y="51.6">C8</text>
<text x="158.7" y="58.9" transform="rotate(-90 158.7 58.9)">DI</text>
<text x="163.8" y="58.9" transform="rotate(-90 163.8 58.9)">DO</text>
<text x="222.4" y="56.7">1u</text>
<text x="263" y="56.7">1u</text>
<text x="270.3" y="58">47uF_25V</text>
<text x="18.5" y="68.8">C1</text>
<text x="18.7" y="73.8">22p</text>
<text x="154.5" y="73.2">R4</text>
<text x="18.7" y="82.7">22p</text>
<text x="18.5" y="87.8">C2</text>
<text x="44.5" y="101.7">ATMEGA328P</text>
<text x="137" y="103">SD_CARD_Micro</text>
<text x="137.4" y="104.9">SD1</text>
<text x="25.1" y="108.8" transform="rotate(-90 25.1 108.8)">SW1</text>
<text x="29.9" y="112.5" transform="rotate(-90 29.9 112.5)">RST</text>
<text x="207.8" y="125.9">U5</text>
<text x="226.6" y="135.3" transform="rotate(-90 226.6 135.3)">C11</text>
<text x="233.6" y="135.3" transform="rotate(-90 233.6 135.3)">C12</text>
<text x="240.6" y="135.3" transform="rotate(-90 240.6 135.3)">C13</text>
<text x="236.1" y="145.3" transform="rotate(-90 236.1 145.3)">100nF</text>
<text x="79.6" y="153.8">P7</text>
<text x="90.4" y="153.8">P6</text>
<text x="129.9" y="153.8">P11</text>
<text x="204.4" y="153.8">ADXL345</text>
<text x="66.2" y="158.9">P5</text>
<text x="144.3" y="161">SW_EXT</text>
<text x="28.8" y="165.9">P1</text>
<text x="65.5" y="167.1" transform="rotate(-90 65.5 167.1)">Motor</text>
<text x="134.5" y="167.8" transform="rotate(-90 134.5 167.8)">GPS</text>
<text x="153.7" y="163.9" transform="rotate(-90 153.7 163.9)">P3</text>
<text x="28.4" y="169.7">ISP</text>
<text x="42.5" y="173.4" transform="rotate(-90 42.5 173.4)">C4</text>
<text x="83.7" y="168.2" transform="rotate(-90 83.7 168.2)">Motor_L</text>
<text x="89.6" y="168.3" transform="rotate(-90 89.6 168.3)">Motor_R</text>
<text x="40.6" y="175.5" transform="rotate(-90 40.6 175.5)">100n</text>
<text x="43.4" y="185">P2</text>
<text x="48.8" y="185">FTDI</text>
</g>
<g font-size="1.8" fill="#0000c2">
<text x="225.4" y="21.3">External Battery</text>
<text x="225.4" y="23.1">3V3 max</text>
<text x="249.9" y="21.3">External Wall Wart</text>
<text x="260" y="23.1">5V, 1A</text>
<text x="231.1" y="44.7">MCP1700T-3302E/TT</text>
<text x="177.2" y="117.7">ACCELEROMETER, I2C</text>
<text x="135.3" y="174.2">VIN</text>
</g>
<g font-size="1.8">
<text x="269.9" y="29.2">5V</text>
<text x="163.2" y="31.7">5V</text>
<text x="35.6" y="71.1">PB6</text>
<text x="35.6" y="83.2">PB7</text>
<text x="179.1" y="121.9">3V3</text>
<text x="224.2" y="155.6">GND</text>
<text x="145.2" y="174.2" transform="rotate(-90 145.2 174.2)">GND</text>
<text x="147.7" y="174.2" transform="rotate(-90 147.7 174.2)">SW</text>
<text x="150.2" y="174.2" transform="rotate(-90 150.2 174.2)">3V3</text>
</g>
<text font-size="1.8" fill="#008400" x="243.1" y="145.3" transform="rotate(-90 243.1 145.3)">100nF</text>
<g font-size="1.4" fill="#008484">
<text x="151.9" y="38.9">LED1</text>
<text x="27.7" y="42.1" transform="rotate(-90 27.7 42.1)">10k</text>
<text x="124.6" y="47">U2</text>
<text x="129.3" y="45.7" transform="rotate(-90 129.3 45.7)">+</text>
<text x="110.9" y="51.6" transform="rotate(-90 110.9 51.6)">10k</text>
<text x="116" y="51.6" transform="rotate(-90 116 51.6)">10k</text>
<text x="123.9" y="49.5">Out</text>
<text x="133.8" y="53.8" transform="rotate(-90 133.8 53.8)">Hall_Sensor</text>
<text x="153.5" y="53" transform="rotate(-90 153.5 53)">WS2812B</text>
<text x="44.2" y="57.9">PC6(/RESET)</text>
<text x="60.2" y="58.9" transform="rotate(-90 60.2 58.9)">VCC</text>
<text x="62.7" y="58.9" transform="rotate(-90 62.7 58.9)">VCC</text>
<text x="72.7" y="57.9">PC0(ADC0)</text>
<text x="129.3" y="54.5" transform="rotate(-90 129.3 54.5)">-</text>
<text x="44.2" y="65.5">AREF</text>
<text x="44.2" y="63">AGND</text>
<text x="72.7" y="60.4">PC1(ADC1)</text>
<text x="72.7" y="63">PC2(ADC2)</text>
<text x="72.7" y="65.5">PC3(ADC3)</text>
<text x="44.2" y="68.1">AVCC</text>
<text x="69.3" y="68.1">PC4(ADC4/SDA)</text>
<text x="69.5" y="70.6">PC5(ADC5/SCL)</text>
<text x="44.2" y="75.7">PB6(XTAL1/TOSC1)</text>
<text x="76.4" y="75.7">ADC7</text>
<text x="76.4" y="73.1">ADC6</text>
<text x="158.5" y="77.5" transform="rotate(-90 158.5 77.5)">750E</text>
<text x="163.8" y="77.2" transform="rotate(-90 163.8 77.2)">B1</text>
<text x="44.2" y="80.8">PB7(XTAL2/TOSC2)</text>
<text x="73.6" y="80.8">PD0(RXD)</text>
<text x="73.7" y="83.3">PD1(TXD)</text>
<text x="73.5" y="88.4">PD3(INT1)</text>
<text x="73.5" y="85.8">PD2(INT0)</text>
<text x="71.5" y="90.9">PD4(XCK/T0)</text>
<text x="74.9" y="93.5">PD5(T1)</text>
<text x="73.4" y="96">PD6(AIN0)</text>
<text x="73.4" y="98.5">PD7(AIN1)</text>
<text x="72.6" y="106.2">PB1(OC1A)</text>
<text x="74.2" y="103.6">PB0(ICP)</text>
<text x="69.6" y="111.2">PB3(MOSI/OC2)</text>
<text x="70.4" y="108.7">PB2(SS/OC1B)</text>
<text x="72.9" y="113.8">PB4(MISO)</text>
<text x="60.2" y="117.3" transform="rotate(-90 60.2 117.3)">GND</text>
<text x="62.7" y="117.3" transform="rotate(-90 62.7 117.3)">GND</text>
<text x="73.6" y="116.3">PB5(SCK)</text>
<text x="200.4" y="130.9">CS</text>
<text x="213.2" y="128.4">VDD</text>
<text x="213.3" y="130.9">VSS</text>
<text x="200.4" y="133.5">SDO</text>
<text x="200.4" y="136">SDA</text>
<text x="214.1" y="136">NC</text>
<text x="200.4" y="143.6">INT1</text>
<text x="200.4" y="138.6">SCL</text>
<text x="214.1" y="143.6">NC</text>
<text x="214.1" y="138.6">NC</text>
<text x="200.4" y="146.2">INT2</text>
<text x="212.2" y="148.7">GND1</text>
<text x="212.2" y="146.2">GND2</text>
<text x="229" y="144.8" transform="rotate(-90 229 144.8)">10uF</text>
<text x="213" y="151.3">GND</text>
<text x="110.2" y="161.5">P10</text>
<text x="111" y="156.4">P8</text>
<text x="111" y="158.9">P9</text>
</g>
<g font-size="1.4" fill="#840000">
<text x="130.8" y="45.7" transform="rotate(-90 130.8 45.7)">1</text>
<text x="59.4" y="52.7" transform="rotate(-90 59.4 52.7)">4</text>
<text x="62" y="52.7" transform="rotate(-90 62 52.7)">6</text>
<text x="124.7" y="51">2</text>
<text x="39.9" y="57.1">29</text>
<text x="83" y="57.1">23</text>
<text x="83" y="59.7">24</text>
<text x="130.8" y="54.6" transform="rotate(-90 130.8 54.6)">3</text>
<text x="39.9" y="64.8">20</text>
<text x="39.9" y="62.2">21</text>
<text x="83" y="62.2">25</text>
<text x="83" y="64.8">26</text>
<text x="39.9" y="67.3">18</text>
<text x="83" y="67.3">27</text>
<text x="83" y="69.8">28</text>
<text x="40.3" y="74.9">7</text>
<text x="83" y="74.9">22</text>
<text x="83" y="72.4">19</text>
<text x="40.3" y="80">8</text>
<text x="64.4" y="80.8">0</text>
<text x="64.4" y="83.3">1</text>
<text x="83" y="80">30</text>
<text x="83" y="82.5">31</text>
<text x="64.1" y="88.4">3*</text>
<text x="64.4" y="85.8">2</text>
<text x="83" y="85.1">32</text>
<text x="83.4" y="87.6">1</text>
<text x="64.1" y="93.5">5*</text>
<text x="64.4" y="90.9">4</text>
<text x="83" y="95.2">10</text>
<text x="83.4" y="90.2">2</text>
<text x="83.4" y="92.7">9</text>
<text x="64.1" y="96">6*</text>
<text x="64.4" y="98.5">7</text>
<text x="83" y="97.8">11</text>
<text x="64.1" y="106.2">9*</text>
<text x="64.4" y="103.6">8</text>
<text x="83" y="102.9">12</text>
<text x="83" y="105.4">13</text>
<text x="83" y="107.9">14</text>
<text x="63.7" y="108.7">10*</text>
<text x="63.7" y="111.2">11*</text>
<text x="64" y="113.8">12</text>
<text x="83" y="110.5">15</text>
<text x="83" y="113">16</text>
<text x="64" y="116.3">13</text>
<text x="83" y="115.6">17</text>
<text x="59.4" y="121.3" transform="rotate(-90 59.4 121.3)">3</text>
<text x="62" y="121.3" transform="rotate(-90 62 121.3)">5</text>
<text x="196.5" y="130.2">7</text>
<text x="219.3" y="127.6">1</text>
<text x="219.3" y="130.2">6</text>
<text x="196.1" y="132.7">12</text>
<text x="196.1" y="135.2">13</text>
<text x="196.1" y="137.8">14</text>
<text x="218.9" y="137.8">11</text>
<text x="219.3" y="135.2">3</text>
<text x="196.5" y="142.9">8</text>
<text x="218.9" y="142.9">10</text>
<text x="196.5" y="145.4">9</text>
<text x="219.3" y="147.9">4</text>
<text x="219.3" y="145.4">5</text>
<text x="219.3" y="150.5">2</text>
</g>
<g font-size="1.4">
<text x="92.1" y="59.7">M0</text>
<text x="92.1" y="57.1">GPS_EN</text>
<text x="92.1" y="62.2">M1</text>
<text x="92.1" y="64.8">SW</text>
<text x="92.1" y="67.3">SDA</text>
<text x="92.1" y="69.8">SCL</text>
<text x="92.1" y="72.4">FIX</text>
<text x="92.1" y="74.9">Hall</text>
<text x="92.1" y="80">RXD</text>
<text x="92.1" y="82.5">TXD</text>
<text x="92.1" y="87.6">SQW</text>
<text x="92.1" y="85.1">1pps</text>
<text x="92.1" y="95.2">GPS_Tx</text>
<text x="92.1" y="90.2">STP</text>
<text x="92.1" y="92.7">GPS_Rx</text>
<text x="92.1" y="97.8">LED1</text>
<text x="92.1" y="102.9">EN</text>
<text x="92.1" y="105.4">DIR</text>
<text x="92.1" y="107.9">SS</text>
<text x="130.8" y="103.5">3V3</text>
<text x="92.1" y="110.5">MOSI</text>
<text x="92.1" y="113">MISO</text>
<text x="92.1" y="115.6">SCK</text>
<text x="135.9" y="124.5">GND</text>
<text x="187.3" y="137.8">SCL</text>
<text x="187.3" y="135.2">SDA</text>
<text x="276.2" y="135.9">3V3</text>
<text x="187.3" y="142.9">ACL_INT1</text>
<text x="276.2" y="143.5">GND</text>
<text x="276.2" y="141">SDA</text>
<text x="276.2" y="138.4">SCL</text>
<text x="187.3" y="145.4">ACL_INT2</text>
<text x="276.2" y="148.6">SQW</text>
<text x="276.2" y="146">RST</text>
<text x="69.2" y="155.6">5V</text>
<text x="99.6" y="155.6">EN</text>
<text x="119.4" y="155.6">3Vgps</text>
<text x="276.2" y="153.7">BAT</text>
<text x="276.2" y="151.1">32k</text>
<text x="21.3" y="157.5" transform="rotate(-90 21.3 157.5)">MISO</text>
<text x="23.9" y="156.9" transform="rotate(-90 23.9 156.9)">SCK</text>
<text x="26.4" y="158.6" transform="rotate(-90 26.4 158.6)">RESET</text>
<text x="44.2" y="158.6" transform="rotate(-90 44.2 158.6)">RESET</text>
<text x="46.7" y="156.7" transform="rotate(-90 46.7 156.7)">TXD</text>
<text x="49.3" y="156.9" transform="rotate(-90 49.3 156.9)">RXD</text>
<text x="51.8" y="156.4" transform="rotate(-90 51.8 156.4)">3V3</text>
<text x="56.9" y="157.1" transform="rotate(-90 56.9 157.1)">GND</text>
<text x="69.2" y="158.1">GND</text>
<text x="72.4" y="160.6">B2</text>
<text x="99.6" y="160.6">M1</text>
<text x="99.6" y="158.1">M0</text>
<text x="118.7" y="160.6">GPS_BAT</text>
<text x="118.7" y="158.1">GPS_EN</text>
<text x="72.4" y="163.2">B1</text>
<text x="72.4" y="165.7">A1</text>
<text x="97.8" y="165.7">VREF</text>
<text x="98.6" y="163.2">CFG</text>
<text x="118.7" y="163.2">FIX</text>
<text x="118.7" y="165.7">GPS_Tx</text>
<text x="69.2" y="170.8">FLT</text>
<text x="69.2" y="173.3">GND</text>
<text x="72.4" y="168.3">A2</text>
<text x="98.9" y="170.8">STP</text>
<text x="99.1" y="168.3">3V3</text>
<text x="99.2" y="173.3">DIR</text>
<text x="118.7" y="168.3">GPS_Rx</text>
<text x="118.7" y="170.8">GND</text>
<text x="118.7" y="173.3">3V3</text>
<text x="118.7" y="175.9">1pps</text>
<text x="21.3" y="180.6" transform="rotate(-90 21.3 180.6)">3V3</text>
<text x="23.9" y="180.6" transform="rotate(-90 23.9 180.6)">MOSI</text>
<text x="26.4" y="180.6" transform="rotate(-90 26.4 180.6)">GND</text>
</g>
<g font-size="1.4" fill="#0000c2">
<text x="186.7" y="162">NOTE:</text>
<text x="186.7" y="163.4">INT1 and INT2 - no spare pins available on uC</text>
<text x="62.9" y="178.4">NOTES:</text>
<text x="62.9" y="179.8">P6-Pin 1 EN is active low</text>
<text x="62.9" y="181.2">P6-Pin 4 CFG is not connected</text>
<text x="62.9" y="182.7">P6-Pin 5 VREF is not connected</text>
<text x="62.9" y="184.1">P6-Pin 6 SLP is active low, connected to 3V3</text>
<text x="62.9" y="185.5">P7-Pin 1 is Motor Voltage</text>
<text x="62.9" y="186.9">P7-Pin 7 FLT is not connected</text>
</g>
<g font-size="1.1" fill="#008484">
<text x="25.9" y="22.5">+3.3V</text>
<text x="272.6" y="21.4">PWR_FLAG</text>
<text x="138.2" y="107.3">DAT2</text>
<text x="138.2" y="108.6">CS/DAT3</text>
<text x="138.2" y="109.8">DI/CMD</text>
<text x="138.2" y="111.1">VCC</text>
<text x="138.2" y="112.4">CLK</text>
<text x="138.2" y="113.7">GND</text>
<text x="138.2" y="114.9">DO/DAT0</text>
<text x="138.2" y="116.2">DAT1</text>
<text x="139.4" y="117.5">CDN</text>
<text x="56.7" y="136">PWR_FLAG</text>
</g>
<g font-size="1.1" fill="#840000">
<text x="135.6" y="106.7">1</text>
<text x="135.6" y="107.9">2</text>
<text x="135.6" y="109.2">3</text>
<text x="135.6" y="110.5">4</text>
<text x="135.6" y="111.8">5</text>
<text x="135.6" y="113">6</text>
<text x="135.6" y="114.3">7</text>
<text x="135.6" y="115.6">8</text>
<text x="136.9" y="116.8">9</text>
<text x="145.8" y="120.3" transform="rotate(-90 145.8 120.3)">H1</text>
<text x="147.1" y="120.3" transform="rotate(-90 147.1 120.3)">H2</text>
<text x="149.6" y="120.3" transform="rotate(-90 149.6 120.3)">G1</text>
<text x="150.9" y="120.3" transform="rotate(-90 150.9 120.3)">G2</text>
<text x="152.1" y="120.3" transform="rotate(-90 152.1 120.3)">G3</text>
<text x="153.4" y="120.3" transform="rotate(-90 153.4 120.3)">G4</text>
</g>
</svg>
